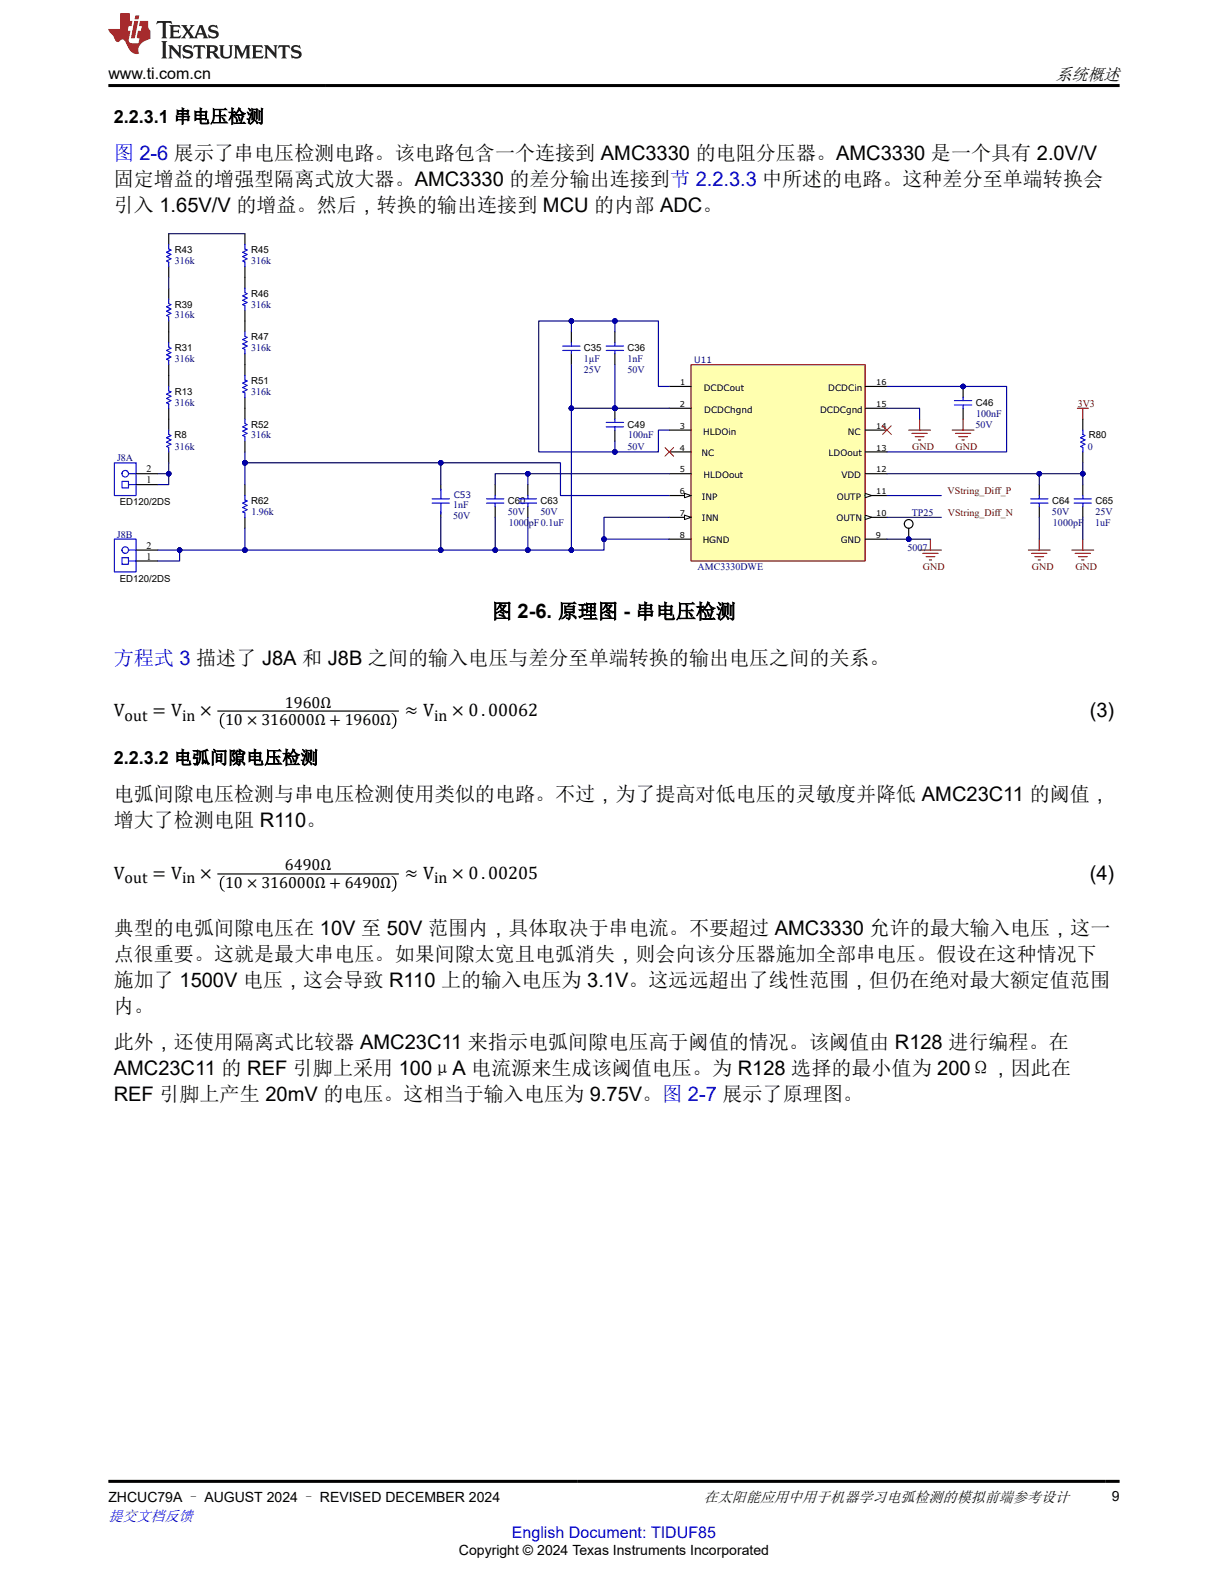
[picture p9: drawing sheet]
<svg xmlns="http://www.w3.org/2000/svg" width="216mm" height="279mm" viewBox="0 0 216 279" stroke-linecap="round" stroke-linejoin="round" font-family="sans-serif">
<path d="M121.5 64.1h30.6v34.5h-30.6z" fill-rule="evenodd" fill="#ffffaf"/>
<path d="M121.5 64.1h30.6v34.5h-30.6z" fill="none" stroke="#7f0000" stroke-width=".2"/>
<path d="M117.7 71.8h3.8M117.7 68h3.8M117.7 75.6h3.8M152.1 71.8h3.8M152.1 68h3.8M117.7 83.3h3.8M117.7 91h3.8M152.1 83.3h3.8" fill="none" stroke="#000" stroke-width=".2"/>
<path d="M120.4 90.6l1.1 .4-1.1 .4z" fill="#f8fcff"/>
<path d="M120.4 90.6l1.1 .4-1.1 .4z" fill="none" stroke="#000" stroke-width=".18"/>
<path d="M117.7 87.1h3.8" fill="none" stroke="#000" stroke-width=".2"/>
<path d="M120.4 86.7l1.1 .4-1.1 .4z" fill="#f8fcff"/>
<path d="M120.4 86.7l1.1 .4-1.1 .4z" fill="none" stroke="#000" stroke-width=".18"/>
<path d="M152.1 79.5h3.8M152.1 91h3.8" fill="none" stroke="#000" stroke-width=".2"/>
<path d="M152.1 90.6l1.2 .4-1.2 .4z" fill="#f8fcff"/>
<path d="M152.1 90.6l1.2 .4-1.2 .4z" fill="none" stroke="#000" stroke-width=".18"/>
<path d="M152.1 87.1h3.8" fill="none" stroke="#000" stroke-width=".2"/>
<path d="M152.1 86.7l1.2 .4-1.2 .4z" fill="#f8fcff"/>
<path d="M152.1 86.7l1.2 .4-1.2 .4z" fill="none" stroke="#000" stroke-width=".18"/>
<path d="M117.7 79.5h3.8M152.1 75.6h3.8M117.7 94.8h3.8M152.1 94.8h3.8M182.7 85.2v1.9M182.7 89v2M190.4 85.2v1.9M190.4 89v2" fill="none" stroke="#000" stroke-width=".2"/>
<path d="M181.2 87.7h3M181.2 88.5h3M182.7 87.1v.6M182.7 88.5v.5M188.8 87.7h3.1M188.8 88.5h3.1M190.4 87.1v.6M190.4 88.5v.5" fill="none" stroke="#00f" stroke-width=".2"/>
<circle cx="169.3" cy="68" r=".39" fill="#00007f"/>
<circle cx="169.3" cy="68" r=".39" fill="none" stroke="#00007f" stroke-width=".18"/>
<path d="M169.3 68v1.9" fill="none" stroke="#000" stroke-width=".2"/>
<circle cx="169.3" cy="68" r=".39" fill="#00007f"/>
<circle cx="169.3" cy="68" r=".39" fill="none" stroke="#00007f" stroke-width=".18"/>
<path d="M108.1 58.4v1.9M108.1 62.2v1.9M169.3 71.8v1.9" fill="none" stroke="#000" stroke-width=".2"/>
<path d="M106.6 60.9h3M106.6 61.6h3M108.1 60.3v.6M108.1 61.6v.6M167.8 70.4h3.1M167.8 71.2h3.1M169.3 69.9v.5M169.3 71.2v.6" fill="none" stroke="#00f" stroke-width=".2"/>
<circle cx="108.1" cy="71.8" r=".38" fill="#00007f"/>
<circle cx="108.1" cy="71.8" r=".38" fill="none" stroke="#00007f" stroke-width=".18"/>
<path d="M108.1 71.8v1.9" fill="none" stroke="#000" stroke-width=".2"/>
<circle cx="108.1" cy="71.8" r=".38" fill="#00007f"/>
<circle cx="108.1" cy="71.8" r=".38" fill="none" stroke="#00007f" stroke-width=".18"/>
<path d="M100.5 58.4v1.9M100.5 62.2v1.9M108.1 75.6v1.9M190.4 73.7v1.9M190.4 79.5v1.9M87.1 85.2v1.9M87.1 89v2M92.8 85.2v1.9M92.8 89v2" fill="none" stroke="#000" stroke-width=".2"/>
<g fill="none" stroke="#00f" stroke-width=".2">
<path d="M98.9 60.9h3.1M98.9 61.6h3.1M100.5 60.3v.6M100.5 61.6v.6M106.6 74.3h3M106.6 75h3M108.1 73.7v.6M108.1 75.1v.5M190.4 75.6v.8l.4 .2-.8 .4 .8 .4-.8 .3 .8 .4-.8 .4 .4 .2v.8M85.5 87.7h3.1M85.5 88.5h3.1M87.1 87.1v.6"/>
<path d="M87.1 88.5v.5M91.3 87.7h3M91.3 88.5h3M92.8 87.1v.6M92.8 88.5v.5"/>
</g>
<g fill="none" stroke="#7f0000" stroke-width=".2">
<path d="M159.8 75.6h3.8M160.3 76.2h2.7M160.9 76.8h1.5M161.5 77.4h.4M161.7 73.7v1.9M167.4 75.6h3.8M168 76.2h2.7M168.6 76.8h1.5M169.1 77.4h.4M169.3 73.7v1.9M189.4 71.8h1.9M190.4 71.8v1.9"/>
<path d="M161.7 96.7h3.8M162.3 97.3h2.6M162.8 97.9h1.6M163.4 98.5h.4M163.6 94.8v1.9M180.8 96.7h3.8M181.4 97.3h2.7M182 97.9h1.5M182.5 98.5h.4M182.7 94.8v1.9M188.5 96.7h3.8M189 97.3h2.7"/>
<path d="M189.6 97.9h1.5M190.2 98.5h.4M190.4 94.8v1.9"/>
</g>
<path d="M116.9 78.7l1.5 1.5M118.4 78.7l-1.5 1.5M155.2 74.9l1.5 1.5M156.7 74.9l-1.5 1.5" fill="none" stroke="#f00" stroke-width=".18"/>
<circle cx="159.8" cy="94.8" r=".39" fill="#00007f"/>
<circle cx="159.8" cy="94.8" r=".39" fill="none" stroke="#00007f" stroke-width=".18"/>
<circle cx="159.8" cy="92.1" r=".77" fill="#fff"/>
<g fill="none" stroke="#000" stroke-width=".2">
<path d="M159.8 92.9v1.9"/>
<circle cx="159.8" cy="92.1" r=".77"/>
</g>
<circle cx="159.8" cy="94.8" r=".39" fill="#00007f"/>
<circle cx="159.8" cy="94.8" r=".39" fill="none" stroke="#00007f" stroke-width=".18"/>
<path d="M20.1 94.8h3.8v5.8h-3.8z" fill-rule="evenodd" fill="#fff"/>
<path d="M20.1 94.8h3.8v5.8h-3.8zM22.6 96.7h1.3" fill="none" stroke="#00f" stroke-width=".2"/>
<circle cx="22" cy="96.7" r=".57" fill="#fff"/>
<g fill="none" stroke="#00f" stroke-width=".2">
<path d="M22.6 98.6h1.3"/>
<circle cx="22" cy="96.7" r=".57"/>
</g>
<path d="M23.9 98.6h3.9M23.9 96.7h3.9" fill="none" stroke="#000" stroke-width=".2"/>
<path d="M21.4 98.1h1.2v1.1h-1.2z" fill-rule="evenodd" fill="#fff"/>
<path d="M21.4 98.1h1.2v1.1h-1.2z" fill="none" stroke="#00f" stroke-width=".2"/>
<path d="M20.1 81.4h3.8v5.7h-3.8z" fill-rule="evenodd" fill="#fff"/>
<path d="M20.1 81.4h3.8v5.7h-3.8zM22.6 83.3h1.3" fill="none" stroke="#00f" stroke-width=".2"/>
<circle cx="22" cy="83.3" r=".57" fill="#fff"/>
<g fill="none" stroke="#00f" stroke-width=".2">
<path d="M22.6 85.2h1.3"/>
<circle cx="22" cy="83.3" r=".57"/>
</g>
<path d="M23.9 85.2h3.9M23.9 83.3h3.9" fill="none" stroke="#000" stroke-width=".2"/>
<path d="M21.4 84.6h1.2v1.2h-1.2z" fill-rule="evenodd" fill="#fff"/>
<g fill="none" stroke="#00f" stroke-width=".2">
<path d="M29.7 43v.8l.3 .2-.7 .4 .7 .3-.7 .4 .7 .4-.7 .4 .4 .2v.8M29.7 52.6v.8l.3 .2-.7 .3 .7 .4-.7 .4 .7 .4-.7 .4 .4 .2v.7M43.1 43v.8l.3 .2-.7 .4 .7 .3-.7 .4 .7 .4-.7 .4 .4 .2v.8M43.1 50.7v.8l.3 .1-.7 .4 .7 .4-.7 .4 .7 .4-.7 .4 .4 .2v.7M43.1 58.4v.7l.3 .2-.7 .4 .7 .4-.7 .4 .7 .4-.7 .3 .4 .2v.8M29.7 60.3v.7l.3 .2-.7 .4 .7 .4-.7 .4 .7 .4-.7 .4 .4 .1v.8M29.7 68v.7l.3 .2-.7 .4 .7 .4-.7 .4 .7 .3-.7 .4 .4 .2v.8M29.7 75.6v.8l.3 .2-.7 .4 .7 .4-.7 .3 .7 .4-.7 .4 .4 .2v.8M43.1 66v.8l.3 .2-.7 .4 .7 .4-.7 .3 .7 .4-.7 .4 .4 .2v.8M43.1 73.7v.8l.3 .2-.7 .3 .7 .4-.7 .4 .7 .4-.7 .4 .4 .2v.7M21.4 84.6h1.2v1.2h-1.2zM43.1 87.1v.8l.3 .2-.7 .4 .7 .4-.7 .3 .7 .4-.7 .4 .4 .2v.8"/>
<path d="M76 88.5h3M76 87.7h3M77.5 86v1.7M77.5 88.5v1.9"/>
</g>
<g fill="none" stroke="#000" stroke-width=".2">
<path d="M29.7 41.1v1.9M29.7 46.9v1.9M29.7 50.7v1.9M29.7 56.4v3.9M43.1 41.1v1.9M43.1 46.9v3.8M43.1 54.5v3.9M29.7 64.1v3.9M29.7 71.8v3.8M29.7 79.5v1.9M43.1 62.2v3.8M43.1 69.9v3.8"/>
<path d="M43.1 77.5v2M43.1 85.2v1.9M43.1 91v1.9M77.5 85.2v1M77.5 90v1"/>
</g>
<path d="M155.9 68h21.1v11.5h-21.1M155.9 87.1h9.6M155.9 91h9.6" fill="none" stroke="#00007f" stroke-width=".2"/>
<circle cx="169.3" cy="68" r=".39" fill="#00007f"/>
<circle cx="169.3" cy="68" r=".39" fill="none" stroke="#00007f" stroke-width=".18"/>
<path d="M155.9 94.8h7.7M182.7 91v3.8M190.4 91v3.8" fill="none" stroke="#00007f" stroke-width=".2"/>
<circle cx="159.8" cy="94.8" r=".39" fill="#00007f"/>
<circle cx="159.8" cy="94.8" r=".39" fill="none" stroke="#00007f" stroke-width=".18"/>
<path d="M108.1 77.5v2M155.9 71.8h5.8v1.9" fill="none" stroke="#00007f" stroke-width=".2"/>
<circle cx="108.1" cy="79.5" r=".38" fill="#00007f"/>
<circle cx="108.1" cy="79.5" r=".38" fill="none" stroke="#00007f" stroke-width=".18"/>
<path d="M108.1 71.8h-7.6v24.9" fill="none" stroke="#00007f" stroke-width=".2"/>
<circle cx="108.1" cy="71.8" r=".38" fill="#00007f"/>
<circle cx="108.1" cy="71.8" r=".38" fill="none" stroke="#00007f" stroke-width=".18"/>
<circle cx="100.5" cy="71.8" r=".38" fill="#00007f"/>
<circle cx="100.5" cy="71.8" r=".38" fill="none" stroke="#00007f" stroke-width=".18"/>
<circle cx="100.5" cy="96.7" r=".38" fill="#00007f"/>
<circle cx="100.5" cy="96.7" r=".38" fill="none" stroke="#00007f" stroke-width=".18"/>
<path d="M43.1 79.5v1.9" fill="none" stroke="#00007f" stroke-width=".2"/>
<circle cx="43.1" cy="81.4" r=".38" fill="#00007f"/>
<circle cx="43.1" cy="81.4" r=".38" fill="none" stroke="#00007f" stroke-width=".18"/>
<path d="M77.5 91v5.7" fill="none" stroke="#00007f" stroke-width=".2"/>
<circle cx="77.5" cy="96.7" r=".38" fill="#00007f"/>
<circle cx="77.5" cy="96.7" r=".38" fill="none" stroke="#00007f" stroke-width=".18"/>
<path d="M77.5 81.4v3.8" fill="none" stroke="#00007f" stroke-width=".2"/>
<circle cx="77.5" cy="81.4" r=".38" fill="#00007f"/>
<circle cx="77.5" cy="81.4" r=".38" fill="none" stroke="#00007f" stroke-width=".18"/>
<path d="M106.2 94.8h11.5" fill="none" stroke="#00007f" stroke-width=".2"/>
<circle cx="106.2" cy="94.8" r=".38" fill="#00007f"/>
<circle cx="106.2" cy="94.8" r=".38" fill="none" stroke="#00007f" stroke-width=".18"/>
<path d="M87.1 91v5.7" fill="none" stroke="#00007f" stroke-width=".2"/>
<circle cx="87.1" cy="96.7" r=".38" fill="#00007f"/>
<circle cx="87.1" cy="96.7" r=".38" fill="none" stroke="#00007f" stroke-width=".18"/>
<path d="M117.7 83.3h-30.6v1.9" fill="none" stroke="#00007f" stroke-width=".2"/>
<circle cx="92.8" cy="83.3" r=".38" fill="#00007f"/>
<circle cx="92.8" cy="83.3" r=".38" fill="none" stroke="#00007f" stroke-width=".18"/>
<path d="M92.8 91v5.7" fill="none" stroke="#00007f" stroke-width=".2"/>
<circle cx="92.8" cy="96.7" r=".38" fill="#00007f"/>
<circle cx="92.8" cy="96.7" r=".38" fill="none" stroke="#00007f" stroke-width=".18"/>
<path d="M92.8 83.3v1.9" fill="none" stroke="#00007f" stroke-width=".2"/>
<circle cx="92.8" cy="83.3" r=".38" fill="#00007f"/>
<circle cx="92.8" cy="83.3" r=".38" fill="none" stroke="#00007f" stroke-width=".18"/>
<path d="M108.1 71.8h9.6" fill="none" stroke="#00007f" stroke-width=".2"/>
<circle cx="108.1" cy="71.8" r=".38" fill="#00007f"/>
<circle cx="108.1" cy="71.8" r=".38" fill="none" stroke="#00007f" stroke-width=".18"/>
<path d="M43.1 81.4v3.8" fill="none" stroke="#00007f" stroke-width=".2"/>
<circle cx="43.1" cy="81.4" r=".38" fill="#00007f"/>
<circle cx="43.1" cy="81.4" r=".38" fill="none" stroke="#00007f" stroke-width=".18"/>
<path d="M43.1 92.9v3.8" fill="none" stroke="#00007f" stroke-width=".2"/>
<circle cx="43.1" cy="96.7" r=".38" fill="#00007f"/>
<circle cx="43.1" cy="96.7" r=".38" fill="none" stroke="#00007f" stroke-width=".18"/>
<path d="M182.7 83.3v1.9" fill="none" stroke="#00007f" stroke-width=".2"/>
<circle cx="182.7" cy="83.3" r=".38" fill="#00007f"/>
<circle cx="182.7" cy="83.3" r=".38" fill="none" stroke="#00007f" stroke-width=".18"/>
<path d="M190.4 83.3v1.9" fill="none" stroke="#00007f" stroke-width=".2"/>
<circle cx="190.4" cy="83.3" r=".38" fill="#00007f"/>
<circle cx="190.4" cy="83.3" r=".38" fill="none" stroke="#00007f" stroke-width=".18"/>
<path d="M108.1 56.4v2" fill="none" stroke="#00007f" stroke-width=".2"/>
<circle cx="108.1" cy="56.4" r=".38" fill="#00007f"/>
<circle cx="108.1" cy="56.4" r=".38" fill="none" stroke="#00007f" stroke-width=".18"/>
<path d="M100.5 56.4v2" fill="none" stroke="#00007f" stroke-width=".2"/>
<circle cx="100.5" cy="56.4" r=".38" fill="#00007f"/>
<circle cx="100.5" cy="56.4" r=".38" fill="none" stroke="#00007f" stroke-width=".18"/>
<path d="M108.1 64.1v7.7" fill="none" stroke="#00007f" stroke-width=".2"/>
<circle cx="108.1" cy="71.8" r=".38" fill="#00007f"/>
<circle cx="108.1" cy="71.8" r=".38" fill="none" stroke="#00007f" stroke-width=".18"/>
<path d="M100.5 64.1v7.7" fill="none" stroke="#00007f" stroke-width=".2"/>
<circle cx="100.5" cy="71.8" r=".38" fill="#00007f"/>
<circle cx="100.5" cy="71.8" r=".38" fill="none" stroke="#00007f" stroke-width=".18"/>
<path d="M117.7 68h-1.9v-11.6h-21.1v23.1h21.1v-3.9h1.9" fill="none" stroke="#00007f" stroke-width=".2"/>
<circle cx="108.1" cy="56.4" r=".38" fill="#00007f"/>
<circle cx="108.1" cy="56.4" r=".38" fill="none" stroke="#00007f" stroke-width=".18"/>
<circle cx="100.5" cy="56.4" r=".38" fill="#00007f"/>
<circle cx="100.5" cy="56.4" r=".38" fill="none" stroke="#00007f" stroke-width=".18"/>
<circle cx="108.1" cy="79.5" r=".38" fill="#00007f"/>
<circle cx="108.1" cy="79.5" r=".38" fill="none" stroke="#00007f" stroke-width=".18"/>
<path d="M190.4 81.4v1.9h-34.5" fill="none" stroke="#00007f" stroke-width=".2"/>
<circle cx="182.7" cy="83.3" r=".38" fill="#00007f"/>
<circle cx="182.7" cy="83.3" r=".38" fill="none" stroke="#00007f" stroke-width=".18"/>
<circle cx="190.4" cy="83.3" r=".38" fill="#00007f"/>
<circle cx="190.4" cy="83.3" r=".38" fill="none" stroke="#00007f" stroke-width=".18"/>
<path d="M31.6 96.7v1.9h-3.8" fill="none" stroke="#00007f" stroke-width=".2"/>
<circle cx="31.6" cy="96.7" r=".38" fill="#00007f"/>
<circle cx="31.6" cy="96.7" r=".38" fill="none" stroke="#00007f" stroke-width=".18"/>
<path d="M43.1 81.4h55.4v5.7h19.2" fill="none" stroke="#00007f" stroke-width=".2"/>
<circle cx="43.1" cy="81.4" r=".38" fill="#00007f"/>
<circle cx="43.1" cy="81.4" r=".38" fill="none" stroke="#00007f" stroke-width=".18"/>
<circle cx="77.5" cy="81.4" r=".38" fill="#00007f"/>
<circle cx="77.5" cy="81.4" r=".38" fill="none" stroke="#00007f" stroke-width=".18"/>
<path d="M117.7 91h-11.5v5.7h-78.4" fill="none" stroke="#00007f" stroke-width=".2"/>
<circle cx="31.6" cy="96.7" r=".38" fill="#00007f"/>
<circle cx="31.6" cy="96.7" r=".38" fill="none" stroke="#00007f" stroke-width=".18"/>
<circle cx="43.1" cy="96.7" r=".38" fill="#00007f"/>
<circle cx="43.1" cy="96.7" r=".38" fill="none" stroke="#00007f" stroke-width=".18"/>
<circle cx="77.5" cy="96.7" r=".38" fill="#00007f"/>
<circle cx="77.5" cy="96.7" r=".38" fill="none" stroke="#00007f" stroke-width=".18"/>
<circle cx="87.1" cy="96.7" r=".38" fill="#00007f"/>
<circle cx="87.1" cy="96.7" r=".38" fill="none" stroke="#00007f" stroke-width=".18"/>
<circle cx="92.8" cy="96.7" r=".38" fill="#00007f"/>
<circle cx="92.8" cy="96.7" r=".38" fill="none" stroke="#00007f" stroke-width=".18"/>
<circle cx="100.5" cy="96.7" r=".38" fill="#00007f"/>
<circle cx="100.5" cy="96.7" r=".38" fill="none" stroke="#00007f" stroke-width=".18"/>
<circle cx="106.2" cy="94.8" r=".38" fill="#00007f"/>
<circle cx="106.2" cy="94.8" r=".38" fill="none" stroke="#00007f" stroke-width=".18"/>
<path d="M27.8 83.3h1.9" fill="none" stroke="#00007f" stroke-width=".2"/>
<circle cx="29.7" cy="83.3" r=".38" fill="#00007f"/>
<circle cx="29.7" cy="83.3" r=".38" fill="none" stroke="#00007f" stroke-width=".18"/>
<path d="M29.7 81.4v3.8h-1.9" fill="none" stroke="#00007f" stroke-width=".2"/>
<circle cx="29.7" cy="83.3" r=".38" fill="#00007f"/>
<circle cx="29.7" cy="83.3" r=".38" fill="none" stroke="#00007f" stroke-width=".18"/>
<path d="M29.7 41.1h13.4M29.7 48.8v1.9" fill="none" stroke="#00007f" stroke-width=".2"/>
<circle cx="169.3" cy="68" r=".39" fill="#00007f"/>
<circle cx="169.3" cy="68" r=".39" fill="none" stroke="#00007f" stroke-width=".18"/>
<circle cx="108.1" cy="71.8" r=".38" fill="#00007f"/>
<circle cx="108.1" cy="71.8" r=".38" fill="none" stroke="#00007f" stroke-width=".18"/>
<circle cx="159.8" cy="94.8" r=".39" fill="#00007f"/>
<circle cx="159.8" cy="94.8" r=".39" fill="none" stroke="#00007f" stroke-width=".18"/>
<circle cx="169.3" cy="68" r=".39" fill="#00007f"/>
<circle cx="169.3" cy="68" r=".39" fill="none" stroke="#00007f" stroke-width=".18"/>
<circle cx="159.8" cy="94.8" r=".39" fill="#00007f"/>
<circle cx="159.8" cy="94.8" r=".39" fill="none" stroke="#00007f" stroke-width=".18"/>
<circle cx="108.1" cy="79.5" r=".38" fill="#00007f"/>
<circle cx="108.1" cy="79.5" r=".38" fill="none" stroke="#00007f" stroke-width=".18"/>
<circle cx="108.1" cy="71.8" r=".38" fill="#00007f"/>
<circle cx="108.1" cy="71.8" r=".38" fill="none" stroke="#00007f" stroke-width=".18"/>
<circle cx="100.5" cy="71.8" r=".38" fill="#00007f"/>
<circle cx="100.5" cy="71.8" r=".38" fill="none" stroke="#00007f" stroke-width=".18"/>
<circle cx="100.5" cy="96.7" r=".38" fill="#00007f"/>
<circle cx="100.5" cy="96.7" r=".38" fill="none" stroke="#00007f" stroke-width=".18"/>
<circle cx="43.1" cy="81.4" r=".38" fill="#00007f"/>
<circle cx="43.1" cy="81.4" r=".38" fill="none" stroke="#00007f" stroke-width=".18"/>
<circle cx="77.5" cy="96.7" r=".38" fill="#00007f"/>
<circle cx="77.5" cy="96.7" r=".38" fill="none" stroke="#00007f" stroke-width=".18"/>
<circle cx="77.5" cy="81.4" r=".38" fill="#00007f"/>
<circle cx="77.5" cy="81.4" r=".38" fill="none" stroke="#00007f" stroke-width=".18"/>
<circle cx="106.2" cy="94.8" r=".38" fill="#00007f"/>
<circle cx="106.2" cy="94.8" r=".38" fill="none" stroke="#00007f" stroke-width=".18"/>
<circle cx="87.1" cy="96.7" r=".38" fill="#00007f"/>
<circle cx="87.1" cy="96.7" r=".38" fill="none" stroke="#00007f" stroke-width=".18"/>
<circle cx="92.8" cy="83.3" r=".38" fill="#00007f"/>
<circle cx="92.8" cy="83.3" r=".38" fill="none" stroke="#00007f" stroke-width=".18"/>
<circle cx="92.8" cy="96.7" r=".38" fill="#00007f"/>
<circle cx="92.8" cy="96.7" r=".38" fill="none" stroke="#00007f" stroke-width=".18"/>
<circle cx="92.8" cy="83.3" r=".38" fill="#00007f"/>
<circle cx="92.8" cy="83.3" r=".38" fill="none" stroke="#00007f" stroke-width=".18"/>
<circle cx="108.1" cy="71.8" r=".38" fill="#00007f"/>
<circle cx="108.1" cy="71.8" r=".38" fill="none" stroke="#00007f" stroke-width=".18"/>
<circle cx="43.1" cy="81.4" r=".38" fill="#00007f"/>
<circle cx="43.1" cy="81.4" r=".38" fill="none" stroke="#00007f" stroke-width=".18"/>
<circle cx="43.1" cy="96.7" r=".38" fill="#00007f"/>
<circle cx="43.1" cy="96.7" r=".38" fill="none" stroke="#00007f" stroke-width=".18"/>
<circle cx="182.7" cy="83.3" r=".38" fill="#00007f"/>
<circle cx="182.7" cy="83.3" r=".38" fill="none" stroke="#00007f" stroke-width=".18"/>
<circle cx="190.4" cy="83.3" r=".38" fill="#00007f"/>
<circle cx="190.4" cy="83.3" r=".38" fill="none" stroke="#00007f" stroke-width=".18"/>
<circle cx="108.1" cy="56.4" r=".38" fill="#00007f"/>
<circle cx="108.1" cy="56.4" r=".38" fill="none" stroke="#00007f" stroke-width=".18"/>
<circle cx="100.5" cy="56.4" r=".38" fill="#00007f"/>
<circle cx="100.5" cy="56.4" r=".38" fill="none" stroke="#00007f" stroke-width=".18"/>
<circle cx="108.1" cy="71.8" r=".38" fill="#00007f"/>
<circle cx="108.1" cy="71.8" r=".38" fill="none" stroke="#00007f" stroke-width=".18"/>
<circle cx="100.5" cy="71.8" r=".38" fill="#00007f"/>
<circle cx="100.5" cy="71.8" r=".38" fill="none" stroke="#00007f" stroke-width=".18"/>
<circle cx="108.1" cy="56.4" r=".38" fill="#00007f"/>
<circle cx="108.1" cy="56.4" r=".38" fill="none" stroke="#00007f" stroke-width=".18"/>
<circle cx="100.5" cy="56.4" r=".38" fill="#00007f"/>
<circle cx="100.5" cy="56.4" r=".38" fill="none" stroke="#00007f" stroke-width=".18"/>
<circle cx="108.1" cy="79.5" r=".38" fill="#00007f"/>
<circle cx="108.1" cy="79.5" r=".38" fill="none" stroke="#00007f" stroke-width=".18"/>
<circle cx="182.7" cy="83.3" r=".38" fill="#00007f"/>
<circle cx="182.7" cy="83.3" r=".38" fill="none" stroke="#00007f" stroke-width=".18"/>
<circle cx="190.4" cy="83.3" r=".38" fill="#00007f"/>
<circle cx="190.4" cy="83.3" r=".38" fill="none" stroke="#00007f" stroke-width=".18"/>
<circle cx="31.6" cy="96.7" r=".38" fill="#00007f"/>
<circle cx="31.6" cy="96.7" r=".38" fill="none" stroke="#00007f" stroke-width=".18"/>
<circle cx="43.1" cy="81.4" r=".38" fill="#00007f"/>
<circle cx="43.1" cy="81.4" r=".38" fill="none" stroke="#00007f" stroke-width=".18"/>
<circle cx="77.5" cy="81.4" r=".38" fill="#00007f"/>
<circle cx="77.5" cy="81.4" r=".38" fill="none" stroke="#00007f" stroke-width=".18"/>
<circle cx="31.6" cy="96.7" r=".38" fill="#00007f"/>
<circle cx="31.6" cy="96.7" r=".38" fill="none" stroke="#00007f" stroke-width=".18"/>
<circle cx="43.1" cy="96.7" r=".38" fill="#00007f"/>
<circle cx="43.1" cy="96.7" r=".38" fill="none" stroke="#00007f" stroke-width=".18"/>
<circle cx="77.5" cy="96.7" r=".38" fill="#00007f"/>
<circle cx="77.5" cy="96.7" r=".38" fill="none" stroke="#00007f" stroke-width=".18"/>
<circle cx="87.1" cy="96.7" r=".38" fill="#00007f"/>
<circle cx="87.1" cy="96.7" r=".38" fill="none" stroke="#00007f" stroke-width=".18"/>
<circle cx="92.8" cy="96.7" r=".38" fill="#00007f"/>
<circle cx="92.8" cy="96.7" r=".38" fill="none" stroke="#00007f" stroke-width=".18"/>
<circle cx="100.5" cy="96.7" r=".38" fill="#00007f"/>
<circle cx="100.5" cy="96.7" r=".38" fill="none" stroke="#00007f" stroke-width=".18"/>
<circle cx="106.2" cy="94.8" r=".38" fill="#00007f"/>
<circle cx="106.2" cy="94.8" r=".38" fill="none" stroke="#00007f" stroke-width=".18"/>
<circle cx="29.7" cy="83.3" r=".38" fill="#00007f"/>
<circle cx="29.7" cy="83.3" r=".38" fill="none" stroke="#00007f" stroke-width=".18"/>
<circle cx="29.7" cy="83.3" r=".38" fill="#00007f"/>
<circle cx="29.7" cy="83.3" r=".38" fill="none" stroke="#00007f" stroke-width=".18"/>
<path d="M38.2 125h31.9M38.2 153.7h31.9" fill="none" stroke="#000" stroke-width=".21"/>
<path d="M39.1 125.5l.4-.2v.2a1.65 1.65 0 0 0 0 2.5v.2a1.64 1.64 0 0 1-.4-2.7zM68.9 125.3a1.61 1.61 0 0 1 0 2.9l-.1-.2a1.65 1.65 0 0 0 0-2.5zM39.1 154.2l.4-.2v.1a1.65 1.65 0 0 0 0 2.6v.1a1.64 1.64 0 0 1-.4-2.6zM68.9 154a1.61 1.61 0 0 1 0 2.8l-.1-.1a1.65 1.65 0 0 0 0-2.6z" fill="#000"/>
<path d="M27.7 3.7l-.2 .6a.81 .81 0 0 1 1.1-.1v2.2l-.2 .3h1l-.2-.3v-2.2a.81 .81 0 0 1 1 .1l-.1-.6zM29.8 4.4l.2 .4v1.6l-.2 .3h1.9l.1-.5a1.17 1.17 0 0 1-1.3 .2v-.7h.6l.4 .1v-.6l-.4 .2h-.6v-.6l.2-.1a1 1 0 0 1 1 .3l-.1-.6zM31.8 4.4l1 1.2-1 1.1h.9l-.2-.2 .4-.7 .5 .7-.2 .2h1.6l-.2-.2 .1-.4h1l.1 .4-.1 .2h.9l-.2-.3-.8-2h-.5l-1 2.2-.8-1.1 .9-1.1h-.8l.2 .2-.5 .7-.3-.7 .1-.2zM35.2 4.8l.4 1h-.8zM36.8 4.6a.65 .65 0 0 0-.2 .7 .65 .65 0 0 0 .6 .4l.7 .2 .1 .2a.79 .79 0 0 1-.7 .4 .79 .79 0 0 1-.7-.5l.1 .7 .2-.1a.93 .93 0 0 0 1.1 .1 .93 .93 0 0 0 .4-.9 1.46 1.46 0 0 0-1.2-.6l-.1-.4a1.09 1.09 0 0 1 1.2 .2l-.2-.6-.1 .1-.6-.1zM28.4 7.2l.2 .4v2.3l-.2 .4h1l-.2-.4v-2.3l.2-.4zM29.6 7.9l.2 .4v1.6l-.2 .4h.8l-.3-.4v-1.4l1.7 1.8v-2l.2-.4h-.8l.2 .3 .1 1.1-1.2-1.4zM32.3 8.1a.65 .65 0 0 0-.2 .7 .65 .65 0 0 0 .7 .4l.6 .2 .1 .3a.79 .79 0 0 1-.7 .3 .79 .79 0 0 1-.7-.5l.1 .8 .2-.1a.93 .93 0 0 0 1.1 0 .93 .93 0 0 0 .4-.9 1.46 1.46 0 0 0-1.2-.6l-.1-.4a1.09 1.09 0 0 1 1.2 .2l-.2-.6-.1 .1-.6-.1zM34.1 7.9l-.1 .7a.63 .63 0 0 1 .7-.4l.1 1.7-.3 .4h1l-.2-.4v-1.7a.81 .81 0 0 1 .8 .3l-.1-.6zM36.2 7.9l.2 .4v1.6l-.2 .4h.9l-.2-.2v-.8h.3a.87 .87 0 0 1 .6 .7 .64 .64 0 0 0 .9 .2l-.2-.1-.5-.7-.3-.2a.61 .61 0 0 0 .6-.6 .61 .61 0 0 0-.5-.6zM36.9 8.3l.2-.1a.47 .47 0 0 1 .5 .1 .47 .47 0 0 1 .1 .5l-.2 .2h-.6zM38.5 7.9l.2 .3a2.27 2.27 0 0 0 .4 1.9 1.04 1.04 0 0 0 1.7-.6v-1.3l.2-.3h-.8l.2 .4v1.2a.6 .6 0 0 1-.6 .5 .6 .6 0 0 1-.6-.5v-1.2l.3-.4zM41.1 7.9l.2 .4v1.6l-.2 .4h.7l-.2-.4v-1.5l.9 1.9 .8-1.9v1.5l-.2 .4h1l-.3-.4v-1.6l.3-.4h-.8l-.7 1.6-.7-1.6zM44.3 7.9l.2 .4v1.6l-.2 .4h1.9l.1-.6a1.17 1.17 0 0 1-1.3 .3v-.8h.6l.4 .2v-.7l-.4 .2h-.6v-.5l.2-.2a1.01 1.01 0 0 1 1 .3l-.1-.6zM46.4 7.9l.3 .4v1.6l-.3 .4h.8l-.2-.4v-1.4l1.6 1.8v-2l.2-.4h-.7l.2 .3v1.1l-1.2-1.4zM49 7.9l-.1 .7a.63 .63 0 0 1 .8-.4v1.7l-.3 .4h1l-.2-.4v-1.7a.81 .81 0 0 1 .9 .3l-.2-.6zM51.4 8.1a.65 .65 0 0 0-.2 .7 .65 .65 0 0 0 .6 .4l.6 .2 .2 .3a.79 .79 0 0 1-.8 .3 .79 .79 0 0 1-.6-.5l.1 .8 .2-.1a.93 .93 0 0 0 1 0 .93 .93 0 0 0 .5-.9 1.46 1.46 0 0 0-1.3-.6l-.1-.4a1.09 1.09 0 0 1 1.3 .2l-.2-.6-.2 .1-.5-.1z" fill="#231f20"/>
<path d="M21.1 2.3v2.8h-2v.4l.9 .9a.95 .95 0 0 0 .9 .9 .59 .59 0 0 1 .6-.3 .59 .59 0 0 1 .5 .3l.4 .8a1.73 1.73 0 0 0 2 1.3 1.76 1.76 0 0 1 1.1-2.2l1-.4-.1-1.4a1.59 1.59 0 0 1-.4-1.7h-1.4l-.2 .9h.5l-.1 .8h-.5l-.2 1v.3h.4l-.2 .9h-.6a.73 .73 0 0 1-1.1-.6l.3-1.6h-.5l.2-.8h.5l.2-.9h-.5v-1.4zM23.6 3.7l-.6 3h.7l.6-3zM23.8 2.7l-.1 .7h.7l.1-.7z" fill="#ed1c24"/>
<path d="M19.1 15h177.8M19.1 260.5h177.8" fill="none" stroke="#000" stroke-width=".53"/>
<g font-size="3.5" fill="#00f">
<text x="20" y="28.2">图 2-6 展示了串电压检测电路。该电路包含一个连接到 AMC3330 的电阻分压器。AMC3330 是一个具有 2.0V/V</text>
<text x="20" y="116.8">方程式 3 描述了 J8A 和 J8B 之间的输入电压与差分至单端转换的输出电压之间的关系。</text>
</g>
<g font-size="3.5">
<text x="20" y="32.7">固定增益的增强型隔离式放大器。AMC3330 的差分输出连接到节 2.2.3.3 中所述的电路。这种差分至单端转换会</text>
<text x="20" y="37.3">引入 1.65V/V 的增益。然后，转换的输出连接到 MCU 的内部 ADC。</text>
<text x="86.5" y="108.7">图 2-6. 原理图 - 串电压检测</text>
<text x="191.6" y="126">(3)</text>
<text x="20" y="140.9">电弧间隙电压检测与串电压检测使用类似的电路。不过，为了提高对低电压的灵敏度并降低 AMC23C11 的阈值，</text>
<text x="20" y="145.5">增大了检测电阻 R110。</text>
<text x="191.6" y="154.7">(4)</text>
<text x="20" y="164.4">典型的电弧间隙电压在 10V 至 50V 范围内，具体取决于串电流。不要超过 AMC3330 允许的最大输入电压，这一</text>
<text x="20" y="168.9">点很重要。这就是最大串电压。如果间隙太宽且电弧消失，则会向该分压器施加全部串电压。假设在这种情况下</text>
<text x="20" y="173.5">施加了 1500V 电压，这会导致 R110 上的输入电压为 3.1V。这远远超出了线性范围，但仍在绝对最大额定值范围</text>
<text x="20" y="178.1">内。</text>
<text x="20" y="184.5">此外，还使用隔离式比较器 AMC23C11 来指示电弧间隙电压高于阈值的情况。该阈值由 R128 进行编程。在</text>
<text x="20" y="189">AMC23C11 的 REF 引脚上采用 100μA 电流源来生成该阈值电压。为 R128 选择的最小值为 200Ω，因此在</text>
<text x="20" y="193.6">REF 引脚上产生 20mV 的电压。这相当于输入电压为 9.75V。图 2-7 展示了原理图。</text>
</g>
<g font-size="3.2">
<text x="20" y="21.6">2.2.3.1 串电压检测</text>
<text x="20" y="125.9">V</text>
<text x="71.2" y="125.9">≈ V</text>
<text x="20" y="134.3">2.2.3.2 电弧间隙电压检测</text>
<text x="20" y="154.6">V</text>
<text x="71.2" y="154.6">≈ V</text>
</g>
<text font-size="3" x="185.6" y="14.1">系统概述</text>
<g font-size="2.8">
<text x="19.1" y="13.8">www.ti.com.cn</text>
<text x="50.1" y="124.4">1960Ω</text>
<text x="21.9" y="126.7">out = Vin ×</text>
<text x="39.6" y="127.5">10 × 316000Ω + 1960Ω</text>
<text x="76.3" y="126.7">in × 0.00062</text>
<text x="21.9" y="155.3">out = Vin ×</text>
<text x="50.1" y="153">6490Ω</text>
<text x="76.3" y="155.3">in × 0.00205</text>
<text x="39.6" y="156.2">10 × 316000Ω + 6490Ω</text>
</g>
<text font-size="2.8" fill="#00f" x="90" y="270.4">English Document: TIDUF85</text>
<text font-size="2.6" fill="#00f" x="19.1" y="267.4">提交文档反馈</text>
<text font-size="2.6" x="123.8" y="264.2">在太阳能应用中用于机器学习电弧检测的模拟前端参考设计</text>
<g font-size="2.5">
<text x="195.5" y="263.9">9</text>
<text x="19.1" y="264.2">ZHCUC79A – AUGUST 2024 – REVISED DECEMBER 2024</text>
<text x="80.7" y="273.5">Copyright © 2024 Texas Instruments Incorporated</text>
</g>
<g font-size="1.8" fill="#00007f">
<text x="30.7" y="46.4">316k</text>
<text x="44.2" y="46.4">316k</text>
<text x="30.7" y="56">316k</text>
<text x="44.2" y="54.1">316k</text>
<text x="30.7" y="63.7">316k</text>
<text x="44.2" y="61.7">316k</text>
<text x="102.6" y="63.7">1µF</text>
<text x="102.6" y="65.6">25V</text>
<text x="110.3" y="63.7">1nF</text>
<text x="110.3" y="65.6">50V</text>
<text x="30.7" y="71.3">316k</text>
<text x="44.2" y="69.4">316k</text>
<text x="44.2" y="77.1">316k</text>
<text x="110.4" y="77.1">100nF</text>
<text x="171.5" y="75.2">50V</text>
<text x="171.6" y="73.3">100nF</text>
<text x="20.6" y="81.1">J8A</text>
<text x="30.7" y="79">316k</text>
<text x="110.3" y="79">50V</text>
<text x="191.3" y="79">0</text>
<text x="79.7" y="89.4">1nF</text>
<text x="20.6" y="94.5">J8B</text>
<text x="44.2" y="90.5">1.96k</text>
<text x="79.7" y="91.3">50V</text>
<text x="89.3" y="90.5">50V</text>
<text x="89.5" y="92.4">1000pF0.1uF</text>
<text x="95" y="90.5">50V</text>
<text x="160.3" y="90.7">TP25</text>
<text x="185" y="90.5">50V</text>
<text x="185.1" y="92.4">1000pF</text>
<text x="192.6" y="92.4">1uF</text>
<text x="192.6" y="90.5">25V</text>
<text x="122.6" y="100.3">AMC3330DWE</text>
<text x="159.6" y="96.8">5007</text>
</g>
<g font-size="1.8" fill="#7f0000">
<text x="189.5" y="71.5">3V3</text>
<text x="160.4" y="79.2">GND</text>
<text x="168" y="79.2">GND</text>
<text x="166.6" y="86.9">VString_Diff_P</text>
<text x="166.6" y="90.7">VString_Diff_N</text>
<text x="162.3" y="100.3">GND</text>
<text x="181.4" y="100.3">GND</text>
<text x="189.1" y="100.3">GND</text>
</g>
<g font-size="1.8">
<text x="25.8" y="83">2</text>
<text x="25.8" y="84.9">1</text>
<text x="25.8" y="98.4">1</text>
<text x="25.8" y="96.5">2</text>
</g>
<g font-size="1.7">
<text x="30.7" y="44.5">R43</text>
<text x="44.2" y="44.5">R45</text>
<text x="44.2" y="52.2">R46</text>
<text x="30.7" y="54.1">R39</text>
<text x="44.2" y="59.8">R47</text>
<text x="30.7" y="61.8">R31</text>
<text x="102.7" y="61.8">C35</text>
<text x="110.4" y="61.8">C36</text>
<text x="30.7" y="69.4">R13</text>
<text x="44.2" y="67.5">R51</text>
<text x="171.6" y="71.3">C46</text>
<text x="30.7" y="77.1">R8</text>
<text x="44.2" y="75.2">R52</text>
<text x="110.4" y="75.2">C49</text>
<text x="191.5" y="77.1">R80</text>
<text x="21.1" y="88.8">ED120/2DS</text>
<text x="44.2" y="88.7">R62</text>
<text x="89.3" y="88.7">C60</text>
<text x="95" y="88.7">C63</text>
<text x="185" y="88.7">C64</text>
<text x="192.6" y="88.7">C65</text>
<text x="21.1" y="102.2">ED120/2DS</text>
</g>
<g font-size="1.6" fill="#00007f">
<text x="122.1" y="63.9">U11</text>
<text x="79.8" y="87.5">C53</text>
</g>
<g font-size="1.6">
<text x="123.7" y="68.7">DCDCout</text>
<text x="145.6" y="68.7">DCDCin</text>
<text x="123.6" y="76.4">HLDOin</text>
<text x="123.8" y="72.6">DCDChgnd</text>
<text x="144.2" y="72.6">DCDCgnd</text>
<text x="149.1" y="76.4">NC</text>
<text x="123.4" y="80.2">NC</text>
<text x="145.7" y="80.2">LDOout</text>
<text x="123.4" y="87.9">INP</text>
<text x="123.7" y="84.1">HLDOout</text>
<text x="147.1" y="87.9">OUTP</text>
<text x="147.9" y="84.1">VDD</text>
<text x="123.4" y="91.7">INN</text>
<text x="123.5" y="95.6">HGND</text>
<text x="147.1" y="91.7">OUTN</text>
<text x="147.8" y="95.6">GND</text>
</g>
<g font-size="1.4">
<text x="119.5" y="71.5">2</text>
<text x="119.6" y="67.7">1</text>
<text x="154.1" y="67.7">16</text>
<text x="154.1" y="71.5">15</text>
<text x="119.5" y="75.4">3</text>
<text x="154.1" y="75.4">14</text>
<text x="119.5" y="79.2">4</text>
<text x="119.5" y="83">5</text>
<text x="154.1" y="79.2">13</text>
<text x="154.1" y="83">12</text>
<text x="119.5" y="86.9">6</text>
<text x="154.1" y="86.9">11</text>
<text x="119.5" y="94.5">8</text>
<text x="119.5" y="90.7">7</text>
<text x="154" y="94.5">9</text>
<text x="154.1" y="90.7">10</text>
</g>
</svg>
